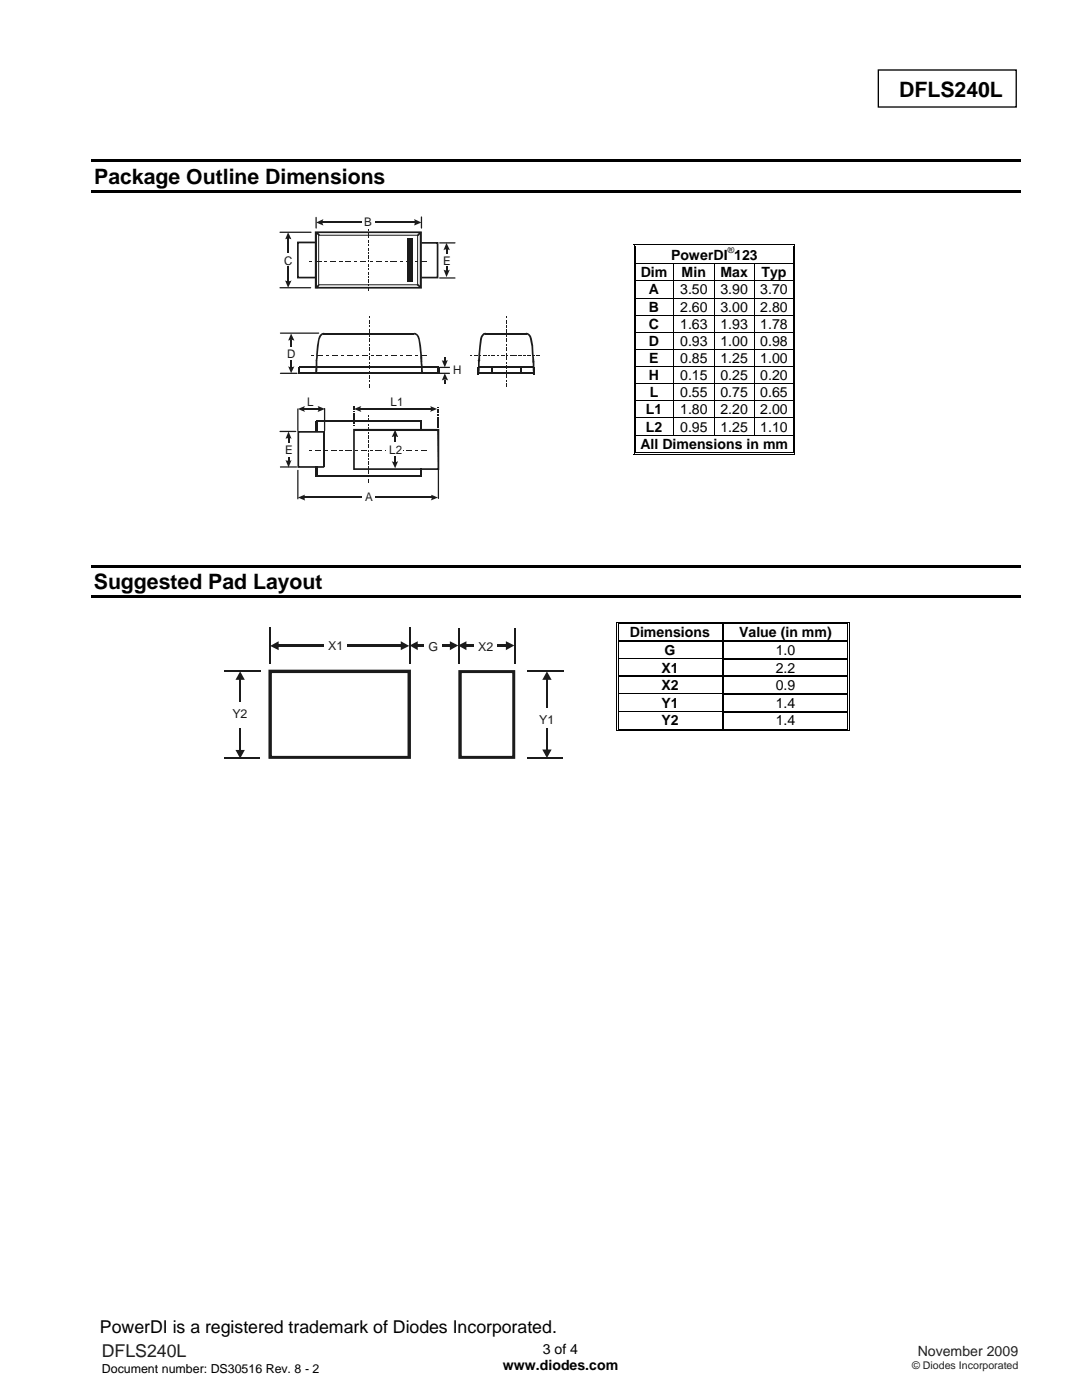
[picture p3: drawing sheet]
<svg xmlns="http://www.w3.org/2000/svg" width="216mm" height="279mm" viewBox="0 0 216 279" stroke-linecap="round" stroke-linejoin="round" font-family="sans-serif">
<path d="M175.3 14h27.5v7.4h-27.5z" fill="none" stroke="#000" stroke-width=".26"/>
<path d="M18.3 31.9h185.4v.5h-185.4zM18.3 38h185.4v.5h-185.4zM18.2 112.7h185.5v.5h-185.5zM18.2 118.8h185.5v.5h-185.5z" fill="#000"/>
<g fill="#fff">
<path d="M127 49.3h31.2v3.2h-31.2z"/>
<path d="M127.4 49.3h30.3v3.2h-30.3z"/>
</g>
<path d="M126.4 48.8h.2v.5h-.2zM126.4 48.8h.5v.1h-.5zM126.8 49.1h.1v.2h-.1z" fill="#000"/>
<path d="M126.9 48.9h31.3M126.9 49.2h31.3" fill="none" stroke="#000" stroke-width=".2"/>
<path d="M126.9 49.3h31.3z" fill="#fff"/>
<path d="M158.2 48.8h.5v.1h-.5zM158.2 49.1h.1v.2h-.1zM158.5 48.8h.2v.5h-.2z" fill="#000"/>
<path d="M126.5 49.3v3.2M126.9 49.3v3.2M158.3 49.3v3.2M158.6 49.3v3.2" fill="none" stroke="#000" stroke-width=".2"/>
<g fill="#fff">
<path d="M127 52.7h7.3v3.3h-7.3z"/>
<path d="M127.4 52.7h6.2v3.3h-6.2z"/>
<path d="M134.5 52.7h8v3.3h-8z"/>
<path d="M135.1 52.7h6.8v3.3h-6.8z"/>
<path d="M142.6 52.7h7.8v3.3h-7.8z"/>
<path d="M143.3 52.7h6.5v3.3h-6.5z"/>
</g>
<path d="M126.4 52.5h.2v.2h-.2zM126.8 52.5h.1v.2h-.1zM158.2 52.5h.1v.2h-.1zM158.5 52.5h.2v.2h-.2z" fill="#000"/>
<path d="M126.5 52.7v3.3M126.9 52.7v3.3M126.9 52.6h31.3M134.3 52.7v3.3M142.6 52.7v3.3M150.5 52.7v3.3M158.3 52.7v3.3M158.6 52.7v3.3" fill="none" stroke="#000" stroke-width=".2"/>
<g fill="#fff">
<path d="M127 56.1h7.3v3.3h-7.3z"/>
<path d="M127.4 56.1h6.2v3.3h-6.2z"/>
<path d="M134.5 56.1h8v3.3h-8z"/>
<path d="M135.1 56.1h6.8v3.3h-6.8z"/>
<path d="M142.6 56.1h7.8v3.3h-7.8z"/>
<path d="M143.3 56.1h6.5v3.3h-6.5z"/>
</g>
<path d="M126.4 56h.2v.1h-.2zM126.8 56h.1v.1h-.1zM158.2 56h.1v.1h-.1zM158.5 56h.2v.1h-.2z" fill="#000"/>
<path d="M126.5 56.1v3.3M126.9 56.1v3.3M126.9 56h31.3M134.3 56.1v3.3M142.6 56.1v3.3M150.5 56.1v3.3M158.3 56.1v3.3M158.6 56.1v3.3" fill="none" stroke="#000" stroke-width=".2"/>
<g fill="#fff">
<path d="M127 59.6h7.3v3.2h-7.3z"/>
<path d="M127.4 59.6h6.2v3.2h-6.2z"/>
<path d="M134.5 59.6h8v3.2h-8z"/>
<path d="M135.1 59.6h6.8v3.2h-6.8z"/>
<path d="M142.6 59.6h7.8v3.2h-7.8z"/>
<path d="M143.3 59.6h6.5v3.2h-6.5z"/>
</g>
<path d="M126.4 59.4h.2v.2h-.2zM126.8 59.4h.1v.2h-.1zM158.2 59.4h.1v.2h-.1zM158.5 59.4h.2v.2h-.2z" fill="#000"/>
<path d="M126.5 59.6v3.2M126.9 59.6v3.2M126.9 59.5h31.3M134.3 59.6v3.2M142.6 59.6v3.2M150.5 59.6v3.2M158.3 59.6v3.2M158.6 59.6v3.2" fill="none" stroke="#000" stroke-width=".2"/>
<g fill="#fff">
<path d="M127 63h7.3v3.2h-7.3z"/>
<path d="M127.4 63h6.2v3.2h-6.2z"/>
<path d="M134.5 63h8v3.2h-8z"/>
<path d="M135.1 63h6.8v3.2h-6.8z"/>
<path d="M142.6 63h7.8v3.2h-7.8z"/>
<path d="M143.3 63h6.5v3.2h-6.5z"/>
</g>
<path d="M126.4 62.8h.2v.2h-.2zM126.4 66.2h.2v.2h-.2zM126.4 69.7h.2v.1h-.2zM126.8 62.8h.1v.2h-.1zM126.8 66.2h.1v.2h-.1zM126.8 69.7h.1v.1h-.1zM158.2 62.8h.1v.2h-.1zM158.2 66.2h.1v.2h-.1zM158.2 69.7h.1v.1h-.1zM158.5 62.8h.2v.2h-.2zM158.5 66.2h.2v.2h-.2zM158.5 69.7h.2v.1h-.2z" fill="#000"/>
<g fill="none" stroke="#000" stroke-width=".2">
<path d="M126.5 63v3.2M126.5 66.4v3.3M126.5 69.8v3.3M126.9 63v3.2M126.9 66.4v3.3M126.9 69.8v3.3M126.9 62.9h31.3M126.9 66.3h31.3M126.9 69.7h31.3M134.3 63v3.2M134.3 66.4v3.3M134.3 69.8v3.3"/>
<path d="M142.6 63v3.2M142.6 66.4v3.3M142.6 69.8v3.3M150.5 63v3.2M150.5 66.4v3.3M150.5 69.8v3.3M158.3 63v3.2M158.3 66.4v3.3M158.3 69.8v3.3M158.6 63v3.2M158.6 66.4v3.3M158.6 69.8v3.3"/>
</g>
<g fill="#fff">
<path d="M127 73.3h7.3v3.2h-7.3z"/>
<path d="M127.4 73.3h6.2v3.2h-6.2z"/>
<path d="M134.5 73.3h8v3.2h-8z"/>
<path d="M135.1 73.3h6.8v3.2h-6.8z"/>
<path d="M142.6 73.3h7.8v3.2h-7.8z"/>
<path d="M143.3 73.3h6.5v3.2h-6.5z"/>
</g>
<path d="M126.4 73.1h.2v.1h-.2zM126.8 73.1h.1v.1h-.1zM158.2 73.1h.1v.1h-.1zM158.5 73.1h.2v.1h-.2z" fill="#000"/>
<path d="M126.5 73.2v3.3M126.9 73.2v3.3M126.9 73.2h31.3M134.3 73.2v3.3M142.6 73.2v3.3M150.5 73.2v3.3M158.3 73.2v3.3M158.6 73.2v3.3" fill="none" stroke="#000" stroke-width=".2"/>
<g fill="#fff">
<path d="M127 76.7h7.3v3.2h-7.3z"/>
<path d="M127.4 76.7h6.2v3.2h-6.2z"/>
<path d="M134.5 76.7h8v3.2h-8z"/>
<path d="M135.1 76.7h6.8v3.2h-6.8z"/>
<path d="M142.6 76.7h7.8v3.2h-7.8z"/>
<path d="M143.3 76.7h6.5v3.2h-6.5z"/>
</g>
<path d="M126.4 76.5h.2v.2h-.2zM126.8 76.5h.1v.2h-.1zM158.2 76.5h.1v.2h-.1zM158.5 76.5h.2v.2h-.2z" fill="#000"/>
<path d="M126.5 76.7v3.2M126.9 76.7v3.2M126.9 76.6h31.3M134.3 76.7v3.2M142.6 76.7v3.2M150.5 76.7v3.2M158.3 76.7v3.2M158.6 76.7v3.2" fill="none" stroke="#000" stroke-width=".2"/>
<g fill="#fff">
<path d="M127 80.1h7.3v3.2h-7.3z"/>
<path d="M127.4 80.1h6.2v3.2h-6.2z"/>
<path d="M134.5 80.1h8v3.2h-8z"/>
<path d="M135.1 80.1h6.8v3.2h-6.8z"/>
</g>
<path d="M126.4 79.9h.2v.2h-.2zM126.8 79.9h.1v.2h-.1zM158.2 79.9h.1v.2h-.1zM158.5 79.9h.2v.2h-.2z" fill="#000"/>
<path d="M126.5 80.1v3.2M126.9 80.1v3.2M126.9 80h31.3M134.3 80.1v3.2M142.6 80.1v3.2M150.5 80.1v3.2M158.3 80.1v3.2M158.6 80.1v3.2" fill="none" stroke="#000" stroke-width=".2"/>
<g fill="#fff">
<path d="M127 83.5h7.3v3.3h-7.3z"/>
<path d="M127.4 83.5h6.2v3.3h-6.2z"/>
<path d="M134.5 83.5h8v3.3h-8z"/>
<path d="M135.1 83.5h6.8v3.3h-6.8z"/>
<path d="M142.6 83.5h7.8v3.3h-7.8z"/>
<path d="M143.3 83.5h6.5v3.3h-6.5z"/>
</g>
<path d="M126.4 83.3h.2v.2h-.2zM126.8 83.3h.1v.2h-.1zM158.2 83.3h.1v.2h-.1zM158.5 83.3h.2v.2h-.2z" fill="#000"/>
<path d="M126.5 83.5v3.3M126.9 83.5v3.3M126.9 83.4h31.3M134.3 83.5v3.3M142.6 83.5v3.3M150.5 83.5v3.3M158.3 83.5v3.3M158.6 83.5v3.3" fill="none" stroke="#000" stroke-width=".2"/>
<g fill="#fff">
<path d="M127 86.9h31.2v3.3h-31.2z"/>
<path d="M127.4 86.9h30.3v3.3h-30.3z"/>
</g>
<path d="M126.4 86.8h.2v.1h-.2zM126.4 90.6h.5v.1h-.5zM126.8 86.8h.1v.1h-.1zM126.8 90.2h.1v.2h-.1zM158.2 86.8h.1v.1h-.1zM158.2 90.6h.5v.1h-.5zM158.2 90.2h.1v.2h-.1zM158.5 86.8h.2v.1h-.2zM158.5 90.2h.2v.5h-.2z" fill="#000"/>
<path d="M126.5 86.9v3.8M126.9 86.9v3.3M126.9 86.8h31.3M126.9 90.6h31.3M126.9 90.3h31.3M158.3 86.9v3.3M158.6 86.9v3.3" fill="none" stroke="#000" stroke-width=".2"/>
<g fill="#fff">
<path d="M123.5 124.6h20.6v3.2h-20.6z"/>
<path d="M123.9 124.6h19.6v3.2h-19.6z"/>
</g>
<path d="M123 124.1h.1v.5h-.1zM123 124.1h.5v.1h-.5zM123.3 124.4h.2v.2h-.2z" fill="#000"/>
<path d="M123.5 124.2h20.6M123.5 124.5h20.6" fill="none" stroke="#000" stroke-width=".2"/>
<path d="M123.5 124.6h20.6z" fill="#fff"/>
<path d="M123 127.8h.1v.3h-.1zM123.3 127.8h.2v.3h-.2zM144.1 124.6h.2zM144.1 124.1h.5v.1h-.5zM144.1 124.4h.5v.2h-.5zM144.1 127.8h.2v.3h-.2zM169.1 124.1h.5v.1h-.5zM169.1 124.4h.1v.2h-.1zM169.1 127.8h.1v.3h-.1zM169.4 124.1h.2v.5h-.2zM169.4 127.8h.2v.3h-.2z" fill="#000"/>
<path d="M123.1 124.6v3.2M123.1 128.1v3.3M123.4 124.6v3.2M123.4 128.1v3.3M144.6 124.2h24.5M144.6 124.5h24.5M169.1 124.6v3.2M169.1 128.1v3.3M169.5 124.6v3.2M169.5 128.1v3.3" fill="none" stroke="#000" stroke-width=".2"/>
<path d="M123.5 128h20.6M144.2 124.6v3.2M144.2 128.1v3.3M144.3 128h24.8" fill="none" stroke="#000" stroke-width=".25"/>
<g fill="#fff">
<path d="M123.5 131.6h20.6v3.3h-20.6z"/>
<path d="M123.9 131.6h19.6v3.3h-19.6z"/>
</g>
<path d="M123 131.4h.1v.2h-.1zM123.3 131.4h.2v.2h-.2z" fill="#000"/>
<path d="M123.5 131.5h20.6" fill="none" stroke="#000" stroke-width=".25"/>
<path d="M123.5 131.6h20.6z" fill="#fff"/>
<path d="M144.1 131.4h.2v.2h-.2zM169.1 131.4h.1v.2h-.1zM169.4 131.4h.2v.2h-.2z" fill="#000"/>
<path d="M144.2 131.6v3.3M144.3 131.5h24.8" fill="none" stroke="#000" stroke-width=".25"/>
<path d="M123.1 131.6v3.3M123.4 131.6v3.3M169.1 131.6v3.3M169.5 131.6v3.3" fill="none" stroke="#000" stroke-width=".2"/>
<g fill="#fff">
<path d="M123.5 135.1h20.6v3.3h-20.6z"/>
<path d="M123.9 135.1h19.6v3.3h-19.6z"/>
</g>
<path d="M123 134.9h.1v.2h-.1zM123.3 134.9h.2v.2h-.2z" fill="#000"/>
<path d="M123.5 135h20.6" fill="none" stroke="#000" stroke-width=".25"/>
<path d="M123.5 135.1h20.6z" fill="#fff"/>
<path d="M144.1 134.9h.2v.2h-.2zM169.1 134.9h.1v.2h-.1zM169.4 134.9h.2v.2h-.2z" fill="#000"/>
<path d="M144.2 135.1v3.3M144.3 135h24.8" fill="none" stroke="#000" stroke-width=".25"/>
<path d="M123.1 135.1v3.3M123.4 135.1v3.3M169.1 135.1v3.3M169.5 135.1v3.3" fill="none" stroke="#000" stroke-width=".2"/>
<g fill="#fff">
<path d="M123.5 138.6h20.6v3.3h-20.6z"/>
<path d="M123.9 138.6h19.6v3.3h-19.6z"/>
</g>
<path d="M123 138.4h.1v.2h-.1zM123.3 138.4h.2v.2h-.2z" fill="#000"/>
<path d="M123.5 138.5h20.6" fill="none" stroke="#000" stroke-width=".25"/>
<path d="M123.5 138.6h20.6z" fill="#fff"/>
<path d="M144.1 138.4h.2v.2h-.2zM169.1 138.4h.1v.2h-.1zM169.4 138.4h.2v.2h-.2z" fill="#000"/>
<path d="M144.2 138.6v3.3M144.3 138.5h24.8" fill="none" stroke="#000" stroke-width=".25"/>
<path d="M123.1 138.6v3.3M123.4 138.6v3.3M169.1 138.6v3.3M169.5 138.6v3.3" fill="none" stroke="#000" stroke-width=".2"/>
<g fill="#fff">
<path d="M123.5 142.2h20.6v3.2h-20.6z"/>
<path d="M123.9 142.2h19.6v3.2h-19.6z"/>
</g>
<path d="M123 141.9h.1v.3h-.1zM123.3 141.9h.2v.3h-.2z" fill="#000"/>
<path d="M123.5 142h20.6" fill="none" stroke="#000" stroke-width=".25"/>
<path d="M123.5 142.1l20.6 .1z" fill="#fff"/>
<path d="M123 145.8h.5v.1h-.5zM123.3 145.4h.2v.2h-.2zM144.1 141.9h.2v.3h-.2zM144.1 145.4h.5v.2h-.5zM169.1 141.9h.1v.3h-.1zM169.1 145.8h.5v.1h-.5zM169.1 145.4h.1v.2h-.1zM169.4 141.9h.2v.3h-.2zM169.4 145.4h.2v.5h-.2z" fill="#000"/>
<path d="M144.2 142.2v3.2M144.3 142h24.8" fill="none" stroke="#000" stroke-width=".25"/>
<path d="M123.1 142.2v3.7M123.4 142.2v3.2M123.5 145.8h45.6M123.5 145.5h20.6M144.6 145.5h24.5M169.1 142.2v3.2M169.5 142.2v3.2" fill="none" stroke="#000" stroke-width=".2"/>
<g fill="#1f1a17">
<path d="M59.5 86h5.2v.4h-5.2zM59.4 86h.1v.2h-.1zM59.4 86.2h.3v7h-.3zM59.4 93.2h.1v.2h-.1zM59.5 93h5.2v.4h-5.2z"/>
<path d="M70.6 85.6h16.8v.4h-16.8zM70.5 85.6h.1v.3h-.1zM70.5 85.9h.3v7.7h-.3zM70.5 93.6h.1v.2h-.1zM70.6 93.5h16.9v.3h-16.9zM87.5 93.6h.2v.2h-.2zM87.2 85.9h.5v7.7h-.4zM87.4 85.6h.3v.3h-.3z"/>
</g>
<path d="M55.9 86.1h3.1M59.4 93.9v5.6M87.5 93.6v5.9" fill="none" stroke="#1f1a17" stroke-width=".25"/>
<path d="M64.7 86.1v7.2" fill="none" stroke="#1f1a17" stroke-width=".34"/>
<path d="M83.8 84.1h.4v1.8h-.4z" fill="#1f1a17"/>
<path d="M63.1 84.1v2.1" fill="none" stroke="#1f1a17" stroke-width=".42"/>
<path d="M56 93.2h3.2" fill="none" stroke="#1f1a17" stroke-width=".25"/>
<path d="M86 98.7l1.4 .6-1.4 .6 .1-.3v-.6z" fill-rule="evenodd" fill="#1f1a17"/>
<path d="M60.7 99.3h25.4" fill="none" stroke="#1f1a17" stroke-width=".25"/>
<g fill="#1f1a17">
<path d="M59.4 99.3l1.5-.6a1.1 1.1 0 0 0 0 1.2z" fill-rule="evenodd"/>
<path d="M57.6 86.1l.6 1.4h-1.2z" fill-rule="evenodd"/>
</g>
<path d="M57.6 87.4v4.6" fill="none" stroke="#1f1a17" stroke-width=".25"/>
<path d="M57 91.8l.6 .2 .6-.2-.6 1.5z" fill-rule="evenodd" fill="#1f1a17"/>
<g fill="#fff">
<path d="M72.2 98h2.6v2.2h-2.6z"/>
<path d="M56.6 88.4h1.8v2.7h-1.8z"/>
</g>
<g fill="#1f1a17">
<path d="M73.4 82.8h.2v.3h-.2z"/>
<path d="M73.4 83.6h.2v.6h-.2z"/>
<path d="M73.4 84.6h.2v.3h-.2z"/>
<path d="M73.4 85.3h.2v.6h-.2z"/>
<path d="M73.4 86.3h.2v.3h-.2z"/>
<path d="M73.4 87h.2v.6h-.2z"/>
<path d="M73.4 88h.2v.4h-.2z"/>
<path d="M73.4 88.7h.2v.7h-.2z"/>
<path d="M73.4 89.7h.2v.4h-.2z"/>
<path d="M73.4 90.4h.2v.7h-.2z"/>
<path d="M73.4 91.4h.2v.4h-.2z"/>
<path d="M73.4 92.1h.2v.7h-.2z"/>
<path d="M73.4 93.1h.2v.4h-.2z"/>
<path d="M73.4 93.9h.2v.7h-.2z"/>
<path d="M73.4 94.9h.2v.3h-.2z"/>
<path d="M73.4 95.6h.2v.6h-.2z"/>
</g>
<path d="M63.1 46.4h20.9v11h-20.9z" fill="#fff"/>
<path d="M83.8 46.4h.4v11h-.4zM84 57.4h.2v.2h-.2zM63.1 57.3h20.9v.3h-20.9zM62.8 57.4h.3v.2h-.3zM62.8 46.4h.4v11h-.4zM62.8 46.2h.3v.2h-.3zM63.1 46.2h20.9v.3h-20.9zM84 46.2h.2v.2h-.2z" fill="#1f1a17"/>
<path d="M63.6 46.9h19.7v9.9h-19.7z" fill="#fff"/>
<path d="M63.6 46.9h19.7v9.9h-19.7zM83.3 46.9h.1" fill="none" stroke="#1f1a17" stroke-width=".2"/>
<g fill="#1f1a17">
<path d="M63.5 56.7l.3 .3-.6 .6-.2-.3z"/>
<path d="M63.1 46.6l.2-.2 .5 .4-.2 .2z"/>
<path d="M83.2 46.8l.6-.5 .2 .3-.5 .4z"/>
<path d="M83.4 56.7l.6 .5-.2 .2-.6-.5z"/>
<path d="M81.2 47.6h1v8.6h-1z"/>
<path d="M59.4 48.2h3.5v.4h-3.5zM59.3 48.2h.1v.2h-.1zM59.3 48.4h.3v7h-.3zM59.3 55.4h.1v.2h-.1zM59.4 55.2h3.5v.4h-3.5z"/>
<path d="M84.1 55.2h3.2v.4h-3.2zM87.3 55.4h.2v.2h-.2zM87.1 48.5h.4v6.9h-.4zM87.3 48.3h.2v.2h-.2zM84.1 48.3h3.2v.3h-3.2z"/>
</g>
<path d="M55.9 57.4h6.1M55.9 46.4h6.2M63.1 43.4v2.1M84.1 43.3v2.2M87.7 48.5h3.1M87.7 55.5h3.1" fill="none" stroke="#1f1a17" stroke-width=".25"/>
<path d="M82.7 43.7l1.4 .7-1.4 .6z" fill-rule="evenodd" fill="#1f1a17"/>
<path d="M64.3 44.4h18.5" fill="none" stroke="#1f1a17" stroke-width=".25"/>
<g fill="#1f1a17">
<path d="M63.1 44.4l1.4-.7-.2 .4v.6l.2 .3z" fill-rule="evenodd"/>
<path d="M57.5 46.4l.7 1.4-.4-.2h-.6l-.3 .2z" fill-rule="evenodd"/>
</g>
<path d="M57.5 47.5v8.7" fill="none" stroke="#1f1a17" stroke-width=".25"/>
<g fill="#1f1a17">
<path d="M56.9 56l.4 .2 .9-.2-.7 1.4z" fill-rule="evenodd"/>
<path d="M89.1 48.5l.7 1.4-.5-.2-.8 .2z" fill-rule="evenodd"/>
</g>
<path d="M89.1 49.7v4.3" fill="none" stroke="#1f1a17" stroke-width=".25"/>
<path d="M88.5 53.8l.3 .2h.7l.3-.2-.7 1.5z" fill-rule="evenodd" fill="#1f1a17"/>
<g fill="#fff">
<path d="M72.2 43.1h2.6v2.2h-2.6z"/>
<path d="M56.5 50.6h1.9v2.5h-1.9z"/>
<path d="M88.2 50.8h2v2.3h-2z"/>
</g>
<g fill="#1f1a17">
<path d="M73.4 45.7l.1 .2z"/>
<path d="M73.4 46.3l.1 .6z"/>
<path d="M73.4 47.2l.1 .3z"/>
<path d="M73.4 47.9l.1 .6z"/>
<path d="M73.4 48.8l.1 .3z"/>
<path d="M73.4 49.5l.1 .6z"/>
<path d="M73.4 50.4l.1 .4z"/>
<path d="M73.4 51l.1 .7z"/>
<path d="M73.4 51.9l.1 .4z"/>
<path d="M73.4 52.6l.1 .6z"/>
<path d="M73.4 53.5l.1 .4z"/>
<path d="M73.4 54.2l.1 .6z"/>
<path d="M73.4 55.1l.1 .4z"/>
<path d="M73.4 55.7l.1 .7z"/>
<path d="M73.4 56.7l.1 .3z"/>
<path d="M73.4 57.3l.1 .7z"/>
<path d="M61.6 52.1l.6 .1z"/>
<path d="M62.8 52.1l1.3 .1z"/>
<path d="M64.7 52.1l.6 .1z"/>
<path d="M65.9 52.1l1.2 .1z"/>
<path d="M67.6 52.1l.7 .1z"/>
<path d="M68.9 52.1l1.2 .1z"/>
<path d="M70.7 52.1l.6 .1z"/>
<path d="M71.9 52.1l1.2 .1z"/>
<path d="M73.8 52.1l.6 .1z"/>
<path d="M75 52.1l1.1 .1z"/>
<path d="M76.7 52.1l.6 .1z"/>
<path d="M77.9 52.1l1.3 .1z"/>
<path d="M79.8 52.1l.6 .1z"/>
<path d="M81 52.1l1.1 .1z"/>
<path d="M82.7 52.1l.6 .1z"/>
<path d="M84 52.1l1.2 .1z"/>
<path d="M61.7 89.8h.6v.2h-.6z"/>
<path d="M62.9 89.8h1.2v.2h-1.2z"/>
<path d="M64.8 89.8h.6v.2h-.6z"/>
<path d="M66 89.8h1.1v.2h-1.1z"/>
<path d="M67.7 89.8h.6v.2h-.6z"/>
<path d="M68.9 89.8h1.3v.2h-1.3z"/>
<path d="M70.8 89.8h.6v.2h-.6z"/>
<path d="M72 89.8h1.2v.2h-1.2z"/>
<path d="M73.8 89.8h.6v.2h-.6z"/>
<path d="M75 89.8h1.2v.2h-1.2z"/>
<path d="M76.8 89.8h.6v.2h-.6z"/>
<path d="M78 89.8h1.2v.2h-1.2z"/>
<path d="M79.8 89.8h.7v.2h-.7z"/>
<path d="M81 89.8h1.2v.2h-1.2z"/>
<path d="M82.8 89.8h.6v.2h-.6z"/>
<path d="M84 89.8h1.2v.2h-1.2z"/>
</g>
<path d="M63 84.1h21.1M63 95.1h21.2" fill="none" stroke="#1f1a17" stroke-width=".34"/>
<path d="M63.1 93v2.1" fill="none" stroke="#1f1a17" stroke-width=".42"/>
<g fill="#1f1a17">
<path d="M87.2 85.2h.3v.2h-.3z"/>
<path d="M87.2 84.6h.3v.4h-.3z"/>
<path d="M87.2 84.2h.3v.2h-.3z"/>
<path d="M87.2 83.6h.3v.4h-.3z"/>
<path d="M87.2 83.2h.3v.2h-.3z"/>
<path d="M87.2 82.6h.3v.4h-.3z"/>
<path d="M87.2 82.2h.3v.2h-.3z"/>
<path d="M87.2 81.6h.3v.4h-.3z"/>
<path d="M87.2 81.2h.3v.2h-.3z"/>
<path d="M83.9 93.5h.3v1.6h-.3z"/>
</g>
<path d="M59.4 81.6v4.3M64.8 81.5v4.4" fill="none" stroke="#1f1a17" stroke-width=".25"/>
<path d="M59.4 81.6l1.5-.6-.2 .3v.7l.2 .2z" fill-rule="evenodd" fill="#1f1a17"/>
<path d="M60.6 81.6h3" fill="none" stroke="#1f1a17" stroke-width=".25"/>
<g fill="#1f1a17">
<path d="M63.4 81l1.5 .6-1.5 .6z" fill-rule="evenodd"/>
<path d="M70.6 81.6l1.5-.6-.2 .4 .2 .8z" fill-rule="evenodd"/>
</g>
<g fill="#1f1a17">
<path d="M70.5 84.9h.3v.2h-.3z"/>
<path d="M70.5 84.3h.3v.4h-.3z"/>
<path d="M70.5 83.9h.3v.2h-.3z"/>
<path d="M70.5 83.3h.3v.4h-.3z"/>
<path d="M70.5 82.9h.3v.2h-.3z"/>
<path d="M70.5 82.4h.3v.3h-.3z"/>
<path d="M70.5 82h.3v.1h-.3z"/>
<path d="M70.5 81.4h.3v.4h-.3z"/>
<path d="M70.5 81h.3v.2h-.3z"/>
</g>
<path d="M71.9 81.6h14.1" fill="none" stroke="#1f1a17" stroke-width=".25"/>
<g fill="#1f1a17">
<path d="M85.8 81l1.4 .6-1.4 .6 .2-.2v-.8z" fill-rule="evenodd"/>
<path d="M78.2 92l.2 .2h.8l.2-.2-.6 1.5z" fill-rule="evenodd"/>
</g>
<path d="M78.8 87v5.3" fill="none" stroke="#1f1a17" stroke-width=".25"/>
<path d="M78.8 85.8l.6 1.4h-1.2z" fill-rule="evenodd" fill="#1f1a17"/>
<path d="M77.2 88.3h3.3v2.8h-3.3z" fill="#fff"/>
<path d="M64.5 66.6h18.2M96.8 66.6h8.3" fill="none" stroke="#1f1a17" stroke-width=".34"/>
<path d="M56 74.5h3.3M56 66.5h7.6M87.7 74.5h2M87.7 73.3h2" fill="none" stroke="#1f1a17" stroke-width=".25"/>
<g fill="#1f1a17">
<path d="M88.6 71.4h.2v.7h-.2z"/>
<path d="M88.7 75.8h.2v.7h-.2z"/>
</g>
<g fill="#1f1a17">
<path d="M88.2 71.9a1.12 1.12 0 0 0 1.1 0l-.5 1.4z" fill-rule="evenodd"/>
<path d="M88.8 74.5l.6 1.4-.3-.1h-.6l-.3 .1z" fill-rule="evenodd"/>
<path d="M58.1 66.6l.7 1.4-.4-.2h-.6l-.3 .2z" fill-rule="evenodd"/>
</g>
<path d="M58.1 67.8v5.5" fill="none" stroke="#1f1a17" stroke-width=".25"/>
<path d="M57.5 73.1l.2 .1h.8l.3-.1-.7 1.4z" fill-rule="evenodd" fill="#1f1a17"/>
<path d="M57.1 69.2h1.9v2.5h-1.9z" fill="#fff"/>
<g fill="#1f1a17">
<path d="M63.9 66.7l.8-.3v.3a1.22 1.22 0 0 0-.9 1.1l-.4 3h-.3l.4-3.2zM63.1 70.8h.3l-.1 1.1h-.3zM63 71.9h.3zM63 71.9h.3v1.1l-.3-.1zM63 72.9l.3 .1-.1 1.5h-.3z"/>
<path d="M96.5 66.5l.4-.1v.3a1.09 1.09 0 0 0-.8 1.1l-.3 3h-.3l.1-1.8a2.62 2.62 0 0 1 .9-2.5zM95.5 70.8h.3v1.1h-.4zM95.4 71.9h.4zM95.4 71.9h.1zM95.4 71.9h.4l-.1 1.1h-.3zM95.4 73h.3l-.1 1.5h-.3z"/>
<path d="M82.7 66.4a1.35 1.35 0 0 1 1.1 1.2l.4 3.1h-.4l-.1-1.6a2.48 2.48 0 0 0-.8-2.3l-.3-.1zM83.8 70.7h.4l.1 1.5h-.4zM83.9 72.2h.4zM83.9 72.2h.2zM83.9 72.2h.4v.9l-.3 .1zM84 73.2l.3-.1 .1 1.3h-.4z"/>
<path d="M104.9 66.4a1.32 1.32 0 0 1 1.2 1.2l.3 1.3 .1 1.8h-.4l-.1-1.6-.3-1.7-.4-.6-.4-.1zM106.1 70.7h.4l.1 1.5h-.4zM106.2 72.2h.4zM106.2 72.2h.4v1h-.3zM106.3 73.2h.3l.1 1.2h-.3z"/>
</g>
<path d="M59.6 74.5h27.9M59.6 73.3h27.9M95.5 74.5h11.1M95.5 73.3h11.1" fill="none" stroke="#1f1a17" stroke-width=".34"/>
<g fill="#1f1a17">
<path d="M59.5 73.2h.4v1.4h-.4z"/>
<path d="M95.3 73.2h.3v1.5h-.3z"/>
<path d="M87.2 73.2h.5v1.4h-.5z"/>
<path d="M106.4 73.2h.3v1.5h-.3z"/>
<path d="M73.6 63.2l.1 .3z"/>
<path d="M73.6 63.9l.1 .7z"/>
<path d="M73.6 65l.1 .3z"/>
<path d="M73.6 65.7l.1 .7z"/>
<path d="M73.6 66.8l.1 .4z"/>
<path d="M73.6 67.5l.1 .8z"/>
<path d="M73.6 68.6l.1 .3z"/>
<path d="M73.6 69.4l.1 .6z"/>
<path d="M73.6 70.5l.1 .3z"/>
<path d="M73.6 71.1l.1 .8z"/>
<path d="M73.6 72.2l.1 .4z"/>
<path d="M73.6 73l.1 .7z"/>
<path d="M73.6 74.1l.1 .3z"/>
<path d="M73.6 74.8l.1 .7z"/>
<path d="M73.6 75.9l.1 .3z"/>
<path d="M73.6 76.6l.1 .7z"/>
<path d="M62.1 70.9h.6v.2h-.6z"/>
<path d="M63.3 70.9h1.2v.2h-1.2z"/>
<path d="M65.1 70.9h.6v.2h-.6z"/>
<path d="M66.3 70.9h1.2v.2h-1.2z"/>
<path d="M68.1 70.9h.5v.2h-.5z"/>
<path d="M69.2 70.9h1.2v.2h-1.2z"/>
<path d="M71 70.9h.6v.2h-.6z"/>
<path d="M72.2 70.9h1.1v.2h-1.1z"/>
<path d="M73.9 70.9h.6v.2h-.6z"/>
<path d="M75.1 70.9h1.2v.2h-1.2z"/>
<path d="M76.9 70.9h.6v.2h-.6z"/>
<path d="M78.1 70.9h1.2v.2h-1.2z"/>
<path d="M79.9 70.9h.6v.2h-.6z"/>
<path d="M81 70.9h1.2v.2h-1.2z"/>
<path d="M82.8 70.9h.6v.2h-.6z"/>
<path d="M84 70.9h1.2v.2h-1.2z"/>
<path d="M101 63.2v.3z"/>
<path d="M101 63.9v.7z"/>
<path d="M101 65v.4z"/>
<path d="M101 65.7v.7z"/>
<path d="M101 66.8v.4z"/>
<path d="M101 67.5v.8z"/>
<path d="M101 68.6v.3z"/>
<path d="M101 69.4v.6z"/>
<path d="M101 70.5v.3z"/>
<path d="M101 71.1v.8z"/>
<path d="M101 72.2v.4z"/>
<path d="M101 72.9v.8z"/>
<path d="M101 74v.4z"/>
<path d="M101 74.8v.6z"/>
<path d="M101 75.9v.3z"/>
<path d="M101 76.5v.8z"/>
</g>
<path d="M92.2 76.9h2.7v1.4h-2.7z" fill="#fff"/>
<g fill="#1f1a17">
<path d="M93.8 70.9h.4v.2h-.4z"/>
<path d="M94.5 70.9h.8v.2h-.8z"/>
<path d="M95.6 70.9h.4v.2h-.4z"/>
<path d="M96.3 70.9h.8v.2h-.8z"/>
<path d="M97.4 70.9h.3v.2h-.3z"/>
<path d="M98.1 70.9h.7v.2h-.7z"/>
<path d="M99.2 70.9h.3v.2h-.3z"/>
<path d="M99.9 70.9h.7v.2h-.7z"/>
<path d="M101 70.9h.3v.2h-.3z"/>
<path d="M101.7 70.9h.7v.2h-.7z"/>
<path d="M102.7 70.9h.5v.2h-.5z"/>
<path d="M103.5 70.9h.7v.2h-.7z"/>
<path d="M104.5 70.9h.4v.2h-.4z"/>
<path d="M105.3 70.9h.7v.2h-.7z"/>
<path d="M106.4 70.9h.3v.2h-.3z"/>
<path d="M107.1 70.9h.6v.2h-.6z"/>
<path d="M98.1 73.3h.3v1.3h-.3z"/>
<path d="M103.8 73.3h.4v1.4h-.4z"/>
</g>
<path d="M53.8 125.3v7.2M81.7 125.3v7.2M91.5 125.4v7.1M102.7 125.4v7.1" fill="none" stroke="#1f1a17" stroke-width=".34"/>
<path d="M53.9 128.9l1.7-.9v1.8l-1.7-.9 1.7-.9z" fill-rule="evenodd" fill="#1f1a17"/>
<path d="M55.4 128.9h24.7" fill="none" stroke="#1f1a17" stroke-width=".42"/>
<g fill="#1f1a17">
<path d="M80 128l1.7 .9-1.7 .9v-1.8l1.7 .9z" fill-rule="evenodd"/>
<path d="M81.7 128.8l1.7-.8v1.8l-1.7-1 1.7-.8z" fill-rule="evenodd"/>
</g>
<path d="M83.3 128.9h6.6" fill="none" stroke="#1f1a17" stroke-width=".42"/>
<g fill="#1f1a17">
<path d="M89.8 128l1.7 .8-1.7 1v-1.8l1.7 .8z" fill-rule="evenodd"/>
<path d="M91.4 128.8l1.7-.8v1.8l-1.7-1 1.7-.8z" fill-rule="evenodd"/>
</g>
<path d="M92.9 128.9h8.1" fill="none" stroke="#1f1a17" stroke-width=".42"/>
<path d="M100.9 128l1.7 .8-1.7 1v-1.8l1.7 .8z" fill-rule="evenodd" fill="#1f1a17"/>
<path d="M44.9 133.9h7.2M105.2 133.8h7.2M44.8 151.3h7.1M105.2 151.2h7.2" fill="none" stroke="#1f1a17" stroke-width=".34"/>
<path d="M47.9 134l1 1.7h-1.9l.9-1.7 1 1.7z" fill-rule="evenodd" fill="#1f1a17"/>
<path d="M47.9 135.6v14.2" fill="none" stroke="#1f1a17" stroke-width=".34"/>
<g fill="#1f1a17">
<path d="M47 149.7h1.9l-1 1.7 1-1.7-1 1.7z" fill-rule="evenodd"/>
<path d="M109.1 134l1 1.7h-1.9l.9-1.7 1 1.7z" fill-rule="evenodd"/>
</g>
<path d="M109.1 135.5v14.2" fill="none" stroke="#1f1a17" stroke-width=".34"/>
<path d="M108.2 149.6h1.9l-1 1.7 1-1.7-1 1.7z" fill-rule="evenodd" fill="#1f1a17"/>
<g fill="#fff">
<path d="M64.6 125.3h4.6v7.2h-4.6z"/>
<path d="M84.7 125.4h3.5v7.1h-3.5z"/>
<path d="M94.7 125.2h4.6v7.2h-4.6z"/>
</g>
<g fill="#1f1a17">
<path d="M91.8 133.7h10.8v.6h-10.8zM102.6 133.7h.2v.3h-.2zM102.2 134h.6v17.1h-.6zM102.6 151.1h.2v.3h-.2zM91.8 150.9h10.8v.5h-10.8zM91.5 151.1h.3v.3h-.3zM91.5 134h.6v17.1h-.6zM91.5 133.7h.3v.3h-.3z"/>
<path d="M53.9 133.6h27.8v.7h-27.8zM81.7 133.6h.3v.4h-.3zM81.3 134h.7v17.1h-.7zM81.7 151.1h.3v.3h-.3zM53.9 150.9h27.8v.5h-27.8zM53.6 151.1h.3v.3h-.3zM53.6 134h.7v17.1h-.7zM53.6 133.6h.3v.4h-.3z"/>
</g>
<g fill="#fff">
<path d="M44.8 140h7.1v5.2h-7.1z"/>
<path d="M107.4 141.5h3.4v3.8h-3.4z"/>
</g>
<g font-size="4.2">
<text x="179.4" y="19.3">DFLS240L</text>
<text x="18.8" y="36.7">Package Outline Dimensions</text>
<text x="18.7" y="117.5">Suggested Pad Layout</text>
</g>
<text font-size="3.5" x="19.9" y="266">PowerDI is a registered trademark of Diodes Incorporated.</text>
<text font-size="3.5" fill="#231f20" x="20.3" y="270.9">DFLS240L</text>
<g font-size="2.8">
<text x="133.9" y="51.9">PowerDI 123</text>
<text x="127.8" y="55.3">Dim</text>
<text x="129.5" y="58.7">A</text>
<text x="135.7" y="58.7">3.50</text>
<text x="136" y="55.3">Min</text>
<text x="143.8" y="55.3">Max</text>
<text x="143.8" y="58.7">3.90</text>
<text x="151.7" y="58.7">3.70</text>
<text x="151.9" y="55.3">Typ</text>
<text x="129.5" y="62.2">B</text>
<text x="129.5" y="65.6">C</text>
<text x="135.7" y="62.2">2.60</text>
<text x="135.7" y="65.6">1.63</text>
<text x="143.8" y="62.2">3.00</text>
<text x="143.8" y="65.6">1.93</text>
<text x="151.7" y="62.2">2.80</text>
<text x="151.7" y="65.6">1.78</text>
<text x="129.5" y="69">D</text>
<text x="135.7" y="69">0.93</text>
<text x="143.8" y="69">1.00</text>
<text x="151.7" y="69">0.98</text>
<text x="129.5" y="75.9">H</text>
<text x="129.6" y="72.4">E</text>
<text x="135.7" y="75.9">0.15</text>
<text x="135.7" y="72.4">0.85</text>
<text x="143.8" y="72.4">1.25</text>
<text x="143.8" y="75.9">0.25</text>
<text x="151.7" y="72.4">1.00</text>
<text x="151.7" y="75.9">0.20</text>
<text x="128.9" y="82.7">L1</text>
<text x="129.6" y="79.3">L</text>
<text x="135.7" y="79.3">0.55</text>
<text x="135.7" y="82.7">1.80</text>
<text x="143.8" y="82.7">2.20</text>
<text x="143.8" y="79.3">0.75</text>
<text x="151.7" y="82.7">2.00</text>
<text x="151.7" y="79.3">0.65</text>
<text x="127.8" y="89.5">All Dimensions in mm</text>
<text x="128.9" y="86.1">L2</text>
<text x="135.7" y="86.1">0.95</text>
<text x="143.8" y="86.1">1.25</text>
<text x="151.7" y="86.1">1.10</text>
<text x="125.7" y="127.2">Dimensions</text>
<text x="132.6" y="130.7">G</text>
<text x="147.5" y="127.2">Value (in mm)</text>
<text x="154.8" y="130.7">1.0</text>
<text x="132" y="134.2">X1</text>
<text x="132" y="137.7">X2</text>
<text x="154.8" y="134.2">2.2</text>
<text x="154.8" y="137.7">0.9</text>
<text x="132" y="141.2">Y1</text>
<text x="154.8" y="141.2">1.4</text>
<text x="132" y="144.8">Y2</text>
<text x="154.8" y="144.8">1.4</text>
<text x="100.3" y="273.5">www.diodes.com</text>
<text x="108.3" y="270.2">3 of 4</text>
</g>
<text font-size="2.8" fill="#231f20" x="183.1" y="270.6">November 2009</text>
<g font-size="2.5" fill="#1f1a17">
<text x="65.5" y="129.8">X1</text>
<text x="85.5" y="129.8">G</text>
<text x="95.4" y="129.8">X2</text>
<text x="46.4" y="143.3">Y2</text>
<text x="107.6" y="144.4">Y1</text>
</g>
<text font-size="2.5" x="20.3" y="274">Document number: DS30516 Rev. 8 - 2</text>
<g font-size="2.4" fill="#1f1a17">
<text x="72.7" y="45.2">B</text>
<text x="56.7" y="52.8">C</text>
<text x="88.4" y="52.9">E</text>
<text x="57.3" y="71.4">D</text>
<text x="90.4" y="74.6">H</text>
<text x="61.3" y="80.9">L</text>
<text x="77.9" y="81.1">L1</text>
<text x="56.9" y="90.6">E</text>
<text x="77.7" y="90.5">L2</text>
<text x="72.8" y="99.9">A</text>
</g>
<text font-size="2.1" fill="#231f20" x="182" y="273.2">© Diodes Incorporated</text>
<text font-size="1.8" x="145.2" y="50.5">®</text>
</svg>
